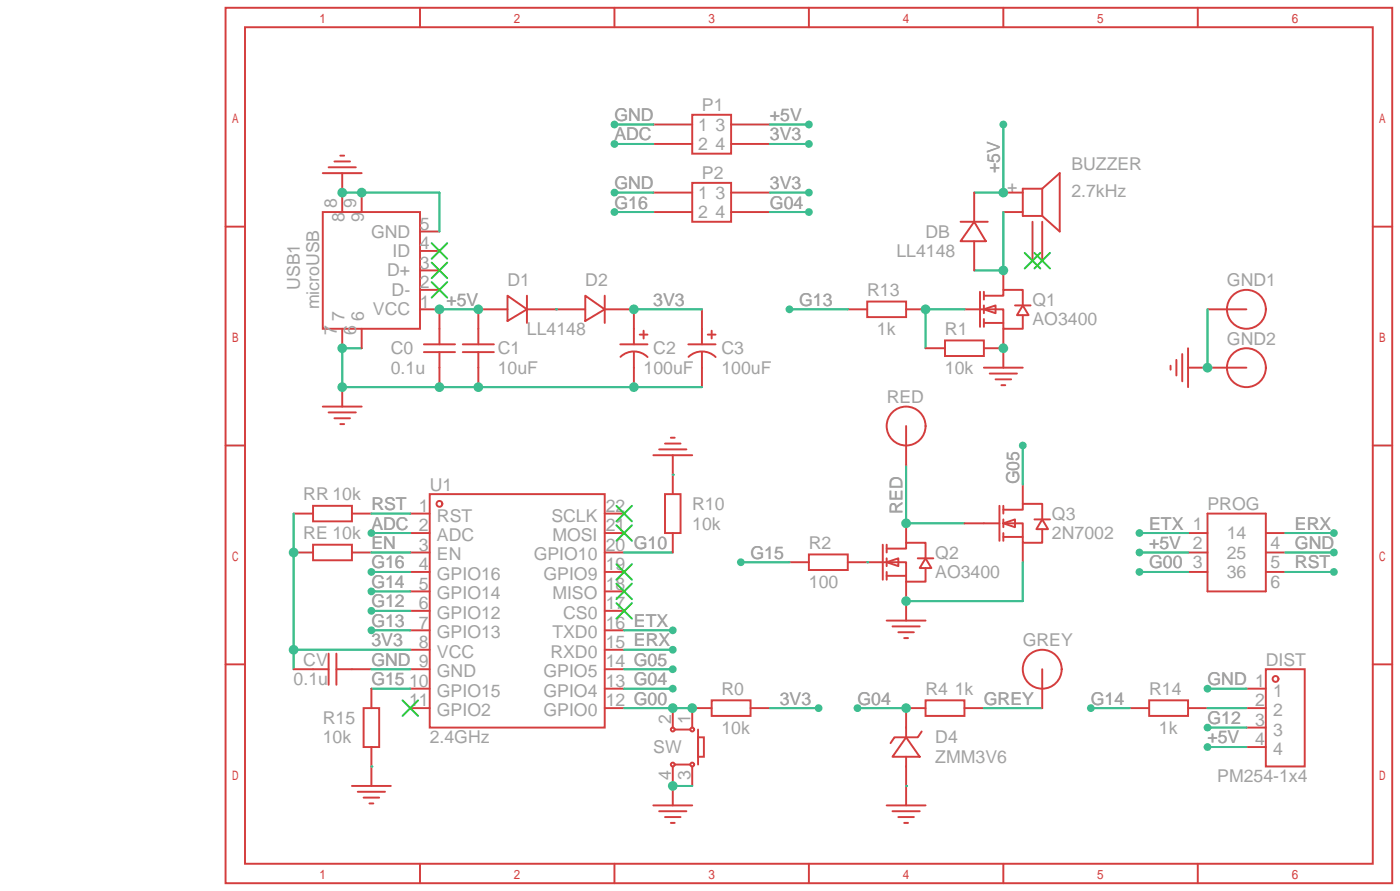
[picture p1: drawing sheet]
<svg xmlns="http://www.w3.org/2000/svg" width="183mm" height="116mm" viewBox="0 0 183 116" stroke-linecap="round" stroke-linejoin="round" font-family="sans-serif">
<g fill="#3dbd91">
<circle cx="131.1" cy="16.3" r=".51"/>
<circle cx="103.1" cy="40.4" r=".51"/>
<circle cx="148.8" cy="69.6" r=".51"/>
<circle cx="148.8" cy="72.1" r=".51"/>
<circle cx="148.8" cy="74.7" r=".51"/>
<circle cx="174.2" cy="69.6" r=".51"/>
<circle cx="174.2" cy="72.1" r=".51"/>
<circle cx="174.2" cy="74.7" r=".51"/>
<circle cx="106.9" cy="92.5" r=".51"/>
<circle cx="48.5" cy="69.6" r=".51"/>
<circle cx="48.5" cy="77.2" r=".51"/>
<circle cx="48.5" cy="79.8" r=".51"/>
<circle cx="48.5" cy="82.3" r=".51"/>
<circle cx="87.9" cy="82.3" r=".51"/>
<circle cx="87.9" cy="84.8" r=".51"/>
<circle cx="87.9" cy="87.4" r=".51"/>
<circle cx="87.9" cy="89.9" r=".51"/>
<circle cx="96.8" cy="73.4" r=".51"/>
<circle cx="112" cy="92.5" r=".51"/>
<circle cx="133.6" cy="58.2" r=".51"/>
<circle cx="157.7" cy="89.9" r=".51"/>
<circle cx="157.7" cy="95" r=".51"/>
<circle cx="157.7" cy="97.5" r=".51"/>
<circle cx="142.5" cy="92.5" r=".51"/>
<circle cx="80.3" cy="16.3" r=".51"/>
<circle cx="80.3" cy="18.8" r=".51"/>
<circle cx="80.3" cy="25.1" r=".51"/>
<circle cx="80.3" cy="27.7" r=".51"/>
<circle cx="105.7" cy="16.3" r=".51"/>
<circle cx="105.7" cy="18.8" r=".51"/>
<circle cx="105.7" cy="25.1" r=".51"/>
<circle cx="105.7" cy="27.7" r=".51"/>
<circle cx="48.5" cy="74.7" r=".51"/>
</g>
<g fill="none" stroke="#d43d3d" stroke-width=".25">
<path d="M29.5 1h152.4v114.3h-152.4zM32 3.6h147.3v109.2h-147.3zM54.9 1v2.6M80.3 1v2.6M85.3 16.3h5.1M85.3 18.8h5.1M90.4 15h5.1v5.1h-5.1zM95.5 16.3h5.1M95.5 18.8h5.1M105.7 1v2.6M131.1 1v2.6M156.5 1v2.6"/>
<path d="M29.5 29.6h2.5M42.2 27.7h12.7v15.2h-12.7zM42.2 22.6h5M42.9 21.8h3.6M43.7 21.1h2M44.4 20.3h.6M44.7 22.6v5.1M47.2 25.1v2.6M54.9 37.8h2.5M54.9 35.3h2.5M54.9 32.8h2.5M54.9 30.2h2.5"/>
<path d="M66.3 38.6l2.5 1.8-2.5 1.5zM68.8 38.6v3.6M76.5 38.6l2.5 1.8-2.5 1.5zM79 38.6v3.6M85.3 25.1h5.1M85.3 27.7h5.1M90.4 23.9h5.1v5.1h-5.1zM95.5 25.1h5.1M95.5 27.7h5.1M113.3 39.4h5.1v2h-5.1zM125.5 29h3.5M127.3 29l1.5 2.5h-3.3z"/>
<path d="M127.3 25.1v3.9M127.3 31.5v3.8M128 38.1v4.6M128.5 38.6h2.6v-.8h2.5v2.1M128.5 38.1v1M128.5 39.9v1M131.1 35.3v2.5M131.1 25.1h2.5M131.1 27.7h2.5M132.6 39.9h2M133.6 39.9l.8 1.2h-1.6zM134.9 29v5"/>
<path d="M136.1 24.6l2.3-2v7.6l-2.3-2M136.1 24.6v3.6M136.1 29v5M136.1 24.6h-2.5v3.6h2.5M179.3 29.6h2.6M29.5 58.2h2.5M42.2 53.1h5M42.9 53.8h3.6M43.7 54.6h2M44.4 55.4h.6M44.7 42.9v2.6M44.7 50.5v2.6"/>
<path d="M47.2 42.9v2.6M54.9 40.4h2.5v4.6M55.4 45h4M55.4 46h4M57.4 46v4.5M60.5 45h4M60.5 46h4M62.5 46v4.5M66.3 40.4h-3.8v4.6M68.8 40.4h7.7M79 40.4h3.8v4.6M81 45h3.6"/>
<path d="M81.1 46.6a2.54 2.54 0 0 1 3.5 0M82.8 46v4.5M83.6 43.7h1M84.1 43.2v1M85.3 59.4h5.1M86.1 58.7h3.6M86.9 57.9h2M87.6 57.2h.5M87.9 59.4v5.1M89.9 45h3.6M89.9 46.6a2.54 2.54 0 0 1 3.6 0M91.7 40.4v4.6"/>
<path d="M91.7 46v4.5M92.5 43.7h1M93 43.2v1M110.7 40.4h2.6M118.4 40.4h2.5M118.4 55.6v5.1M120.9 45.5h2.5M123.4 44.5h5.1v2h-5.1zM126 40.4h2.5M128.5 40.4h2.6v2.5h2.5v-1.8M128.5 40.4l1.5-.5v1zM128.5 41.7v1"/>
<path d="M128.5 42.2h2.6M128.5 48h5.1M128.5 45.5h2.6M129.3 48.8h3.5M130 49.5h2.1M130.8 50.3h.5M131.1 42.9v5.1M152.9 47.8v.5M153.7 47v2M154.4 46.2v3.6M155.2 48h7.6M155.2 45.5v5"/>
<path d="M157.7 40.4h5.1M179.3 58.2h2.6M38.4 67.1h2.5M38.4 72.1h2.5M40.9 66h5.1v2.1h-5.1zM40.9 71.1h5.1v2.1h-5.1zM46 67.1h2.5M46 72.1h2.5M53.6 67.1h2.5M53.6 69.6h2.5M53.6 72.1h2.5M53.6 74.7h2.5"/>
<path d="M53.6 77.2h2.5M53.6 79.8h2.5M56.1 64.5h22.9v30.5h-22.9zM79 67.1h2.5M79 69.6h2.5M79 72.1h2.5M79 74.7h2.5M79 77.2h2.5M79 79.8h2.5M86.9 64.5h2v5.1h-2zM87.9 69.6v2.5M103.1 73.4h2.6"/>
<path d="M105.7 72.4h5v2h-5zM110.7 73.4h5.1M115.3 71.1v4.6M115.8 73.4h2.6v2.5h2.5v-1.7M115.8 71.6h2.6v-.7h2.5v2M115.8 73.4l1.5-.5v1zM115.8 71.1v1M115.8 72.9v1M115.8 74.7v1M115.8 75.2h2.6M118.4 68.3v2.6M118.4 75.9v5.1"/>
<path d="M119.9 72.9h2M120.9 72.9l.8 1.3h-1.6zM126 68.3h4.6M130.6 66v4.6M131.1 68.3l1.5-.5v1zM131.1 66.5h2.5v-.7h2.5v2M131.1 68.3h2.5v2.6h2.5v-1.8M131.1 66v1.1M131.1 67.8v1M131.1 69.6v1M131.1 70.1h2.5M133.6 63.2v2.6"/>
<path d="M133.6 70.9v2.5M135.1 67.8h2.1M136.1 67.8l.8 1.3h-1.5zM155.2 69.6h2.5M155.2 72.1h2.5M155.2 74.7h2.5M157.7 67.1h7.7v10.1h-7.7zM165.4 69.6h2.5M165.4 72.1h2.5M165.4 74.7h2.5M29.5 86.7h2.5M38.4 87.4h4.5"/>
<path d="M42.9 85.3v4.1M43.9 87.4h4.6M43.9 85.3v4.1M47.5 92.5h2v5h-2zM48.5 89.9v2.6M48.5 97.5v5.1M53.6 82.3h2.5M53.6 84.8h2.5M53.6 87.4h2.5M53.6 89.9h2.5M53.6 92.5h2.5M79 82.3h2.5"/>
<path d="M79 84.8h2.5M79 87.4h2.5M79 89.9h2.5M79 92.5h2.5M87.9 92.5v2.5M88.1 95.3h2.1M88.1 99.8h2.1M91.2 96.3h.7v2.5h-.7zM91.2 95.3v4.5M93 91.4h5v2.1h-5zM93 92.5h-2.6v2.5M98 92.5h2.6"/>
<path d="M115.8 81h5.1M116.6 81.8h3.5M117.3 82.6h2.1M118.1 83.3h.5M118.4 96.3l1.7 2.5h-3.5zM118.4 98.8v6.4M120.4 95.5l-.5 .8h-3.1l-.5 .7M120.9 91.4h5.1v2.1h-5.1zM120.9 92.5h-2.5v3.8M126 92.5h2.5M136.1 87.4v5.1M147.6 92.5h2.5"/>
<path d="M150.1 91.4h5.1v2.1h-5.1zM155.2 92.5h2.5M162.8 89.9h2.6M162.8 92.5h2.6M162.8 95h2.6M162.8 97.5h2.6M165.4 87.4h5v12.7h-5zM179.3 86.7h2.6M46 102.6h5.1M46.7 103.4h3.6M47.5 104.1h2M48.3 104.9h.5"/>
<path d="M54.9 112.8v2.5M80.3 112.8v2.5M85.3 105.2h5.1M86.1 105.9h3.6M86.9 106.7h2M87.6 107.4h.5M87.9 100.1v5.1M90.4 100.1v2.5M105.7 112.8v2.5M115.8 105.2h5.1M116.6 105.9h3.5M117.3 106.7h2.1"/>
<path d="M118.1 107.4h.5M131.1 112.8v2.5M156.5 112.8v2.5"/>
<circle cx="118.4" cy="55.6" r="2.54"/>
<circle cx="162.8" cy="48" r="2.54"/>
<circle cx="162.8" cy="40.4" r="2.54"/>
<circle cx="57.4" cy="65.8" r=".38"/>
<circle cx="87.9" cy="95.3" r=".25"/>
<circle cx="87.9" cy="99.8" r=".25"/>
<circle cx="90.4" cy="99.8" r=".25"/>
<circle cx="90.4" cy="95.3" r=".25"/>
<circle cx="136.1" cy="87.4" r="2.54"/>
<circle cx="166.6" cy="88.6" r=".38"/>
</g>
<g fill="none" stroke="#3c3" stroke-width=".25">
<path d="M56.4 36.8l2 2.1M56.4 34.3l2 2M56.4 31.8l2 2M58.4 36.8l-2 2.1M58.4 34.3l-2 2M58.4 31.8l-2 2M133.9 33l2 2.1M135.1 33l2.1 2.1M135.9 33l-2 2.1M137.2 33l-2.1 2.1M80.5 78.7l2 2.1M80.5 76.2l2 2"/>
<path d="M80.5 73.7l2 2M80.5 68.6l2 2M80.5 66l2 2.1M82.5 78.7l-2 2.1M82.5 76.2l-2 2M82.5 73.7l-2 2M82.5 68.6l-2 2M82.5 66l-2 2.1M52.6 91.4l2 2.1M54.6 91.4l-2 2.1"/>
</g>
<g fill="none" stroke="#3dbd91" stroke-width=".25">
<path d="M80.3 16.3h5M80.3 18.8h5M100.6 16.3h5.1M100.6 18.8h5.1M131.1 16.3v8.8h-3.8M44.7 25.1h12.7v5.1M80.3 25.1h5M80.3 27.7h5M100.6 25.1h5.1M100.6 27.7h5.1M131.1 27.7v7.6h-3.8M47.2 45.5h-2.5v5h47"/>
<path d="M57.4 40.4h5.1M72.6 40.4h.1M82.8 40.4h8.9M103.1 40.4h7.6M126 40.4h-5.1v5.1M131.1 45.5h.1M133.6 58.2v5M157.7 40.4v7.6M38.4 67.1v20.3M48.5 69.6h5.1M48.5 72.1h5.1M48.5 74.7h5.1"/>
<path d="M48.5 67.1h5.1M48.5 77.2h5.1M48.5 79.8h5.1M81.5 72.1h6.4M87.9 62h.1M96.8 73.4h6.3M113.3 73.4h.1M118.4 60.7v7.6h7.6M133.6 73.4v5.1h-15.2M148.8 69.6h6.4M148.8 72.1h6.4M148.8 74.7h6.4"/>
<path d="M167.9 69.6h6.3M167.9 72.1h6.3M167.9 74.7h6.3M38.4 84.8h15.2M48.5 82.3h5.1M48.5 89.9h5.1M48.5 87.4h5.1M81.5 92.5h8.9M81.5 84.8h6.4M81.5 82.3h6.4M81.5 89.9h6.4M81.5 87.4h6.4"/>
<path d="M100.6 92.5h6.3M112 92.5h6.4M128.5 92.5h7.6M142.5 92.5h5.1M157.7 92.5h5.1M157.7 89.9h5.1M157.7 95h5.1M157.7 97.5h5.1M48.5 100.1h.1M87.9 102.6h2.5M118.4 102.6h.1"/>
</g>
<g fill="#3dbd91">
<circle cx="131.1" cy="35.3" r=".63"/>
<circle cx="131.1" cy="25.1" r=".63"/>
<circle cx="131.1" cy="45.5" r=".63"/>
<circle cx="120.9" cy="40.4" r=".63"/>
<circle cx="87.9" cy="92.5" r=".63"/>
<circle cx="90.4" cy="92.5" r=".63"/>
<circle cx="87.9" cy="102.6" r=".63"/>
<circle cx="38.4" cy="72.1" r=".63"/>
<circle cx="38.4" cy="84.8" r=".63"/>
<circle cx="118.4" cy="68.3" r=".63"/>
<circle cx="118.4" cy="92.5" r=".63"/>
<circle cx="118.4" cy="78.5" r=".63"/>
<circle cx="62.5" cy="40.4" r=".63"/>
<circle cx="57.4" cy="40.4" r=".63"/>
<circle cx="82.8" cy="40.4" r=".63"/>
<circle cx="82.8" cy="50.5" r=".63"/>
<circle cx="62.5" cy="50.5" r=".63"/>
<circle cx="57.4" cy="50.5" r=".63"/>
<circle cx="44.7" cy="50.5" r=".63"/>
<circle cx="44.7" cy="45.5" r=".63"/>
<circle cx="157.7" cy="48" r=".63"/>
<circle cx="44.7" cy="25.1" r=".63"/>
<circle cx="47.2" cy="25.1" r=".63"/>
</g>
<g font-size="2.3" fill="#a2a2a2">
<text x="80.3" y="15.8">GND</text>
<text x="91.2" y="17.1">1</text>
<text x="91.7" y="14.5">P1</text>
<text x="93.5" y="17.1">3</text>
<text x="100.6" y="15.8">+5V</text>
<text x="80.3" y="18.3">ADC</text>
<text x="91.2" y="19.6">2</text>
<text x="91.7" y="23.4">P2</text>
<text x="93.5" y="19.6">4</text>
<text x="100.6" y="18.3">3V3</text>
<text x="130.6" y="22.6" transform="rotate(-90 130.6 22.6)">+5V</text>
<text x="140" y="22.1">BUZZER</text>
<text x="44" y="27.2" transform="rotate(-90 44 27.2)">8</text>
<text x="45" y="29" transform="rotate(-90 45 29)">8</text>
<text x="46.5" y="27.2" transform="rotate(-90 46.5 27.2)">9</text>
<text x="47.5" y="29" transform="rotate(-90 47.5 29)">9</text>
<text x="54.9" y="30">5</text>
<text x="80.3" y="24.7">GND</text>
<text x="80.3" y="27.2">G16</text>
<text x="91.2" y="26">1</text>
<text x="91.2" y="28.5">2</text>
<text x="93.5" y="26">3</text>
<text x="93.5" y="28.5">4</text>
<text x="100.6" y="24.7">3V3</text>
<text x="100.6" y="27.2">G04</text>
<text x="131.6" y="25.2">+</text>
<text x="140" y="25.7">2.7kHz</text>
<text x="48.5" y="31">GND</text>
<text x="51.3" y="33.6">ID</text>
<text x="54.9" y="35.1">3</text>
<text x="54.9" y="32.5">4</text>
<text x="117.1" y="33.6">LL4148</text>
<text x="120.9" y="31">DB</text>
<text x="39.2" y="37.8" transform="rotate(-90 39.2 37.8)">USB1</text>
<text x="41.7" y="40.4" transform="rotate(-90 41.7 40.4)">microUSB</text>
<text x="45" y="41.9" transform="rotate(-90 45 41.9)">7</text>
<text x="47.5" y="41.9" transform="rotate(-90 47.5 41.9)">6</text>
<text x="48.7" y="41.2">VCC</text>
<text x="50.6" y="36.1">D+</text>
<text x="51.2" y="38.6">D-</text>
<text x="54.9" y="40.2">1</text>
<text x="54.9" y="37.6">2</text>
<text x="58.3" y="39.9">+5V</text>
<text x="66.3" y="37.4">D1</text>
<text x="76.5" y="37.4">D2</text>
<text x="85.3" y="39.9">3V3</text>
<text x="104.4" y="39.9">G13</text>
<text x="113.3" y="38.7">R13</text>
<text x="134.9" y="39.9">Q1</text>
<text x="160.3" y="37.4">GND1</text>
<text x="44" y="43.7" transform="rotate(-90 44 43.7)">7</text>
<text x="46.5" y="43.7" transform="rotate(-90 46.5 43.7)">6</text>
<text x="51.1" y="46.3">C0</text>
<text x="65" y="46.3">C1</text>
<text x="68.8" y="43.7">LL4148</text>
<text x="85.3" y="46.3">C2</text>
<text x="94.2" y="46.3">C3</text>
<text x="114.6" y="43.7">1k</text>
<text x="123.4" y="43.7">R1</text>
<text x="134.9" y="42.5">AO3400</text>
<text x="160.3" y="45">GND2</text>
<text x="51.1" y="48.8">0.1u</text>
<text x="65" y="48.8">10uF</text>
<text x="84.1" y="48.8">100uF</text>
<text x="94.2" y="48.8">100uF</text>
<text x="115.8" y="52.6">RED</text>
<text x="123.4" y="48.8">10k</text>
<text x="39.6" y="65.3">RR 10k</text>
<text x="56.1" y="64.1">U1</text>
<text x="133.1" y="63.2" transform="rotate(-90 133.1 63.2)">G05</text>
<text x="39.6" y="70.4">RE 10k</text>
<text x="48.5" y="66.6">RST 1</text>
<text x="48.5" y="71.7">EN</text>
<text x="48.5" y="69.1">ADC 2</text>
<text x="54.7" y="71.9">3</text>
<text x="57.1" y="68.1">RST</text>
<text x="57.1" y="70.6">ADC</text>
<text x="72" y="68.1">SCLK</text>
<text x="72.2" y="70.6">MOSI</text>
<text x="79.1" y="71.9">20 G10</text>
<text x="79.1" y="69.4">21</text>
<text x="79.1" y="66.8">22</text>
<text x="90.4" y="66.6">R10</text>
<text x="90.4" y="69.1">10k</text>
<text x="105.7" y="71.7">R2</text>
<text x="117.9" y="67.1" transform="rotate(-90 117.9 67.1)">RED</text>
<text x="137.4" y="67.9">Q3</text>
<text x="137.4" y="70.4">2N7002</text>
<text x="150.1" y="69.1">ETX 1</text>
<text x="150.1" y="71.7">+5V 2</text>
<text x="157.7" y="66.6">PROG</text>
<text x="160.3" y="70.4">14</text>
<text x="166" y="71.7">4</text>
<text x="169.2" y="69.1">ERX</text>
<text x="169.2" y="71.7">GND</text>
<text x="48.5" y="76.8">G14</text>
<text x="48.5" y="74.2">G16</text>
<text x="54.7" y="74.4">4</text>
<text x="54.7" y="77">5</text>
<text x="57.1" y="73.2">EN</text>
<text x="57.1" y="75.7">GPIO16</text>
<text x="69.7" y="73.2">GPIO10</text>
<text x="71" y="75.7">GPIO9</text>
<text x="79.1" y="77">18</text>
<text x="79.1" y="74.4">19</text>
<text x="98" y="72.9">G15</text>
<text x="105.7" y="76.8">100</text>
<text x="122.2" y="72.9">Q2</text>
<text x="122.2" y="75.5">AO3400</text>
<text x="150.1" y="74.2">G00</text>
<text x="155.8" y="74.2">3</text>
<text x="160.3" y="72.9">25</text>
<text x="160.3" y="75.5">36</text>
<text x="166" y="74.2">5</text>
<text x="166" y="76.8">6</text>
<text x="169.2" y="74.2">RST</text>
<text x="48.5" y="79.3">G12</text>
<text x="48.5" y="81.8">G13</text>
<text x="54.7" y="79.5">6</text>
<text x="54.7" y="82.1">7</text>
<text x="57.1" y="78.3">GPIO14</text>
<text x="57.1" y="80.8">GPIO12</text>
<text x="57.1" y="83.3">GPIO13</text>
<text x="72.2" y="83.3">TXD0</text>
<text x="72.2" y="78.3">MISO</text>
<text x="73.6" y="80.8">CS0</text>
<text x="79.1" y="82.1">16 ETX</text>
<text x="79.1" y="79.5">17</text>
<text x="38.4" y="89.5">0.1u</text>
<text x="39.6" y="86.9">CV</text>
<text x="48.5" y="84.4">3V3</text>
<text x="48.5" y="89.5">G15</text>
<text x="48.5" y="86.9">GND 9</text>
<text x="53.4" y="89.7">10</text>
<text x="54.7" y="84.6">8</text>
<text x="57.1" y="85.9">VCC</text>
<text x="57.1" y="88.4">GND</text>
<text x="71" y="88.4">GPIO5</text>
<text x="71.9" y="85.9">RXD0</text>
<text x="79.1" y="89.7">13 G04</text>
<text x="79.1" y="87.1">14 G05</text>
<text x="79.1" y="84.6">15 ERX</text>
<text x="133.6" y="84.4">GREY</text>
<text x="157.7" y="89.5">GND 1</text>
<text x="165.4" y="86.9">DIST</text>
<text x="42.2" y="94.5">R15</text>
<text x="53.4" y="92.2">11</text>
<text x="57.1" y="91">GPIO15</text>
<text x="57.1" y="93.5">GPIO2</text>
<text x="71" y="93.5">GPIO0</text>
<text x="71" y="91">GPIO4</text>
<text x="79.1" y="92.2">12 G00</text>
<text x="87.7" y="94.5" transform="rotate(-90 87.7 94.5)">2</text>
<text x="90.2" y="94.5" transform="rotate(-90 90.2 94.5)">1</text>
<text x="94.2" y="90.7">R0</text>
<text x="94.2" y="95.8">10k</text>
<text x="101.9" y="92">3V3</text>
<text x="112" y="92">G04</text>
<text x="120.9" y="90.7">R4</text>
<text x="124.7" y="90.7">1k</text>
<text x="128.5" y="92">GREY</text>
<text x="142.5" y="92">G14</text>
<text x="150.1" y="90.7">R14</text>
<text x="151.4" y="95.8">1k</text>
<text x="157.7" y="94.5">G12</text>
<text x="163.9" y="92.2">2</text>
<text x="163.9" y="94.8">3</text>
<text x="166.3" y="91">1</text>
<text x="166.3" y="93.5">2</text>
<text x="42.2" y="97.1">10k</text>
<text x="56.1" y="97.1">2.4GHz</text>
<text x="85.3" y="98.3">SW</text>
<text x="87.7" y="101.9" transform="rotate(-90 87.7 101.9)">4</text>
<text x="90.2" y="101.9" transform="rotate(-90 90.2 101.9)">3</text>
<text x="122.2" y="97.1">D4</text>
<text x="122.2" y="99.6">ZMM3V6</text>
<text x="157.7" y="97.1">+5V</text>
<text x="163.9" y="97.3">4</text>
<text x="166.3" y="96">3</text>
<text x="166.3" y="98.6">4</text>
<text x="159" y="102.2">PM254-1x4</text>
</g>
</svg>
